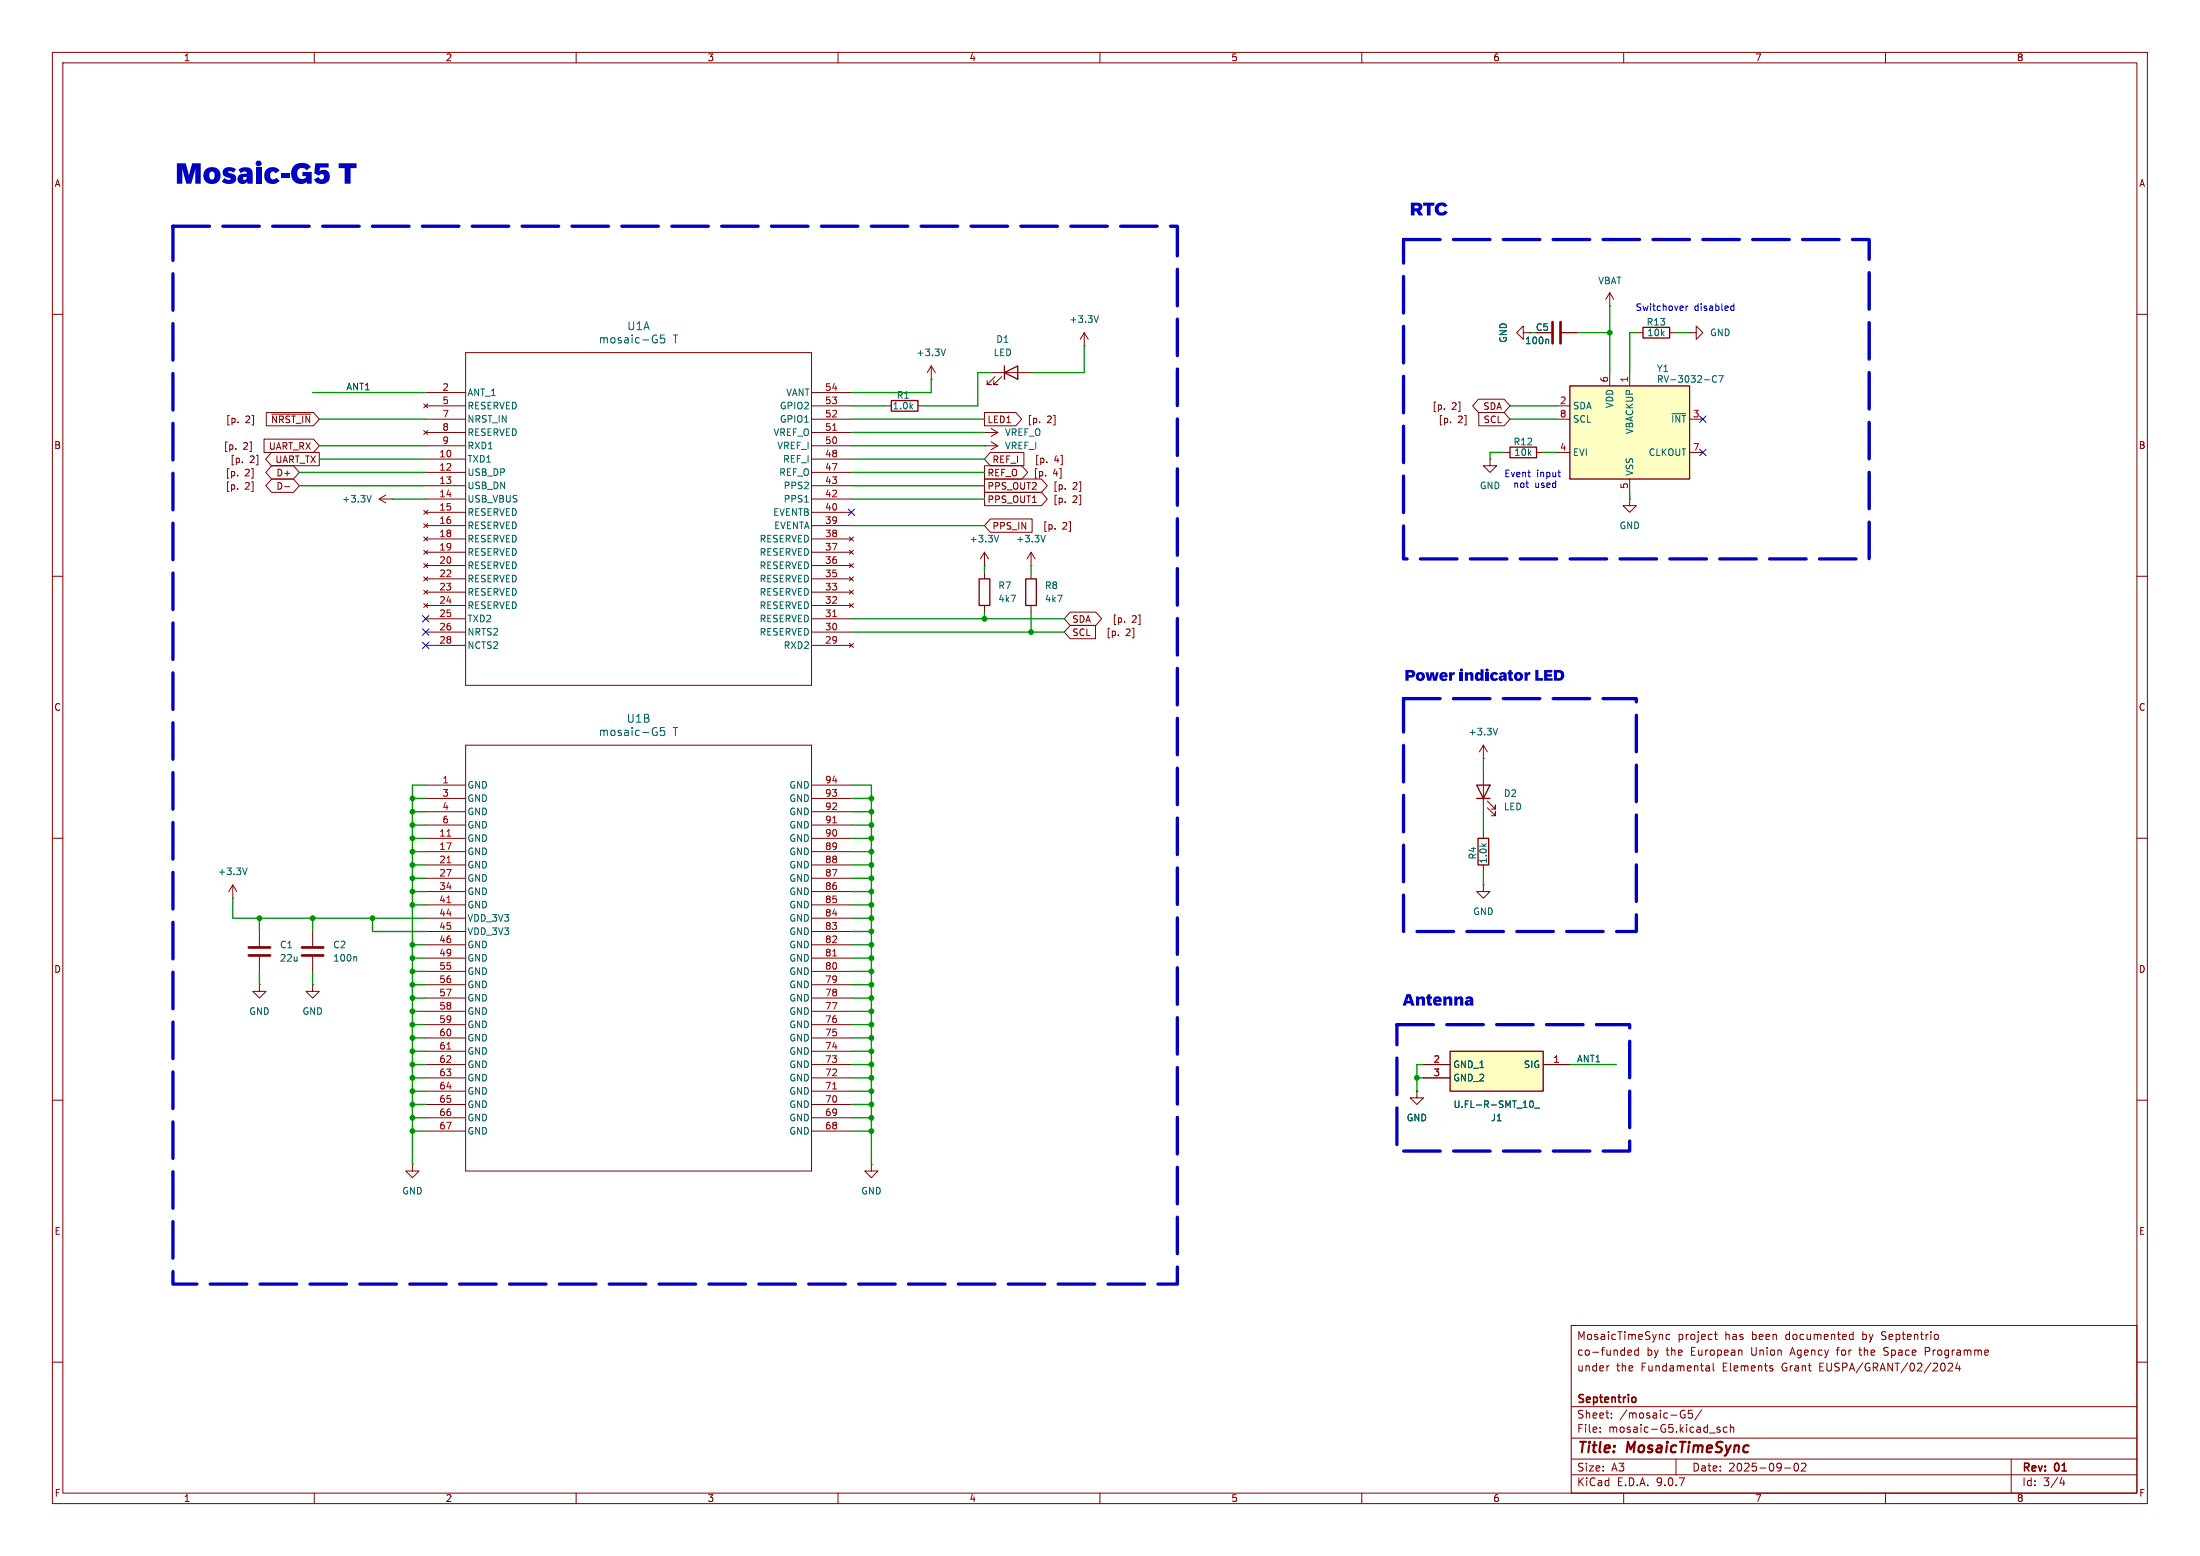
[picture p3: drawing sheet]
<svg xmlns="http://www.w3.org/2000/svg" width="297mm" height="210mm" viewBox="0 0 297 210" stroke-linecap="round" stroke-linejoin="round" font-family="sans-serif">
<g fill="none" stroke="#840000" stroke-width=".14">
<path d="M7.1 7.1h282.8v195.8h-282.8zM8.5 8.5h280v193h-280zM42.4 7.1v1.4M77.8 7.1v1.4M113.1 7.1v1.4M148.5 7.1v1.4M183.8 7.1v1.4M219.2 7.1v1.4M254.6 7.1v1.4M7.1 42.4h1.4M288.5 42.4h1.4M7.1 77.8h1.4"/>
<path d="M288.5 77.8h1.4M7.1 113.1h1.4M200.3 119.4v.9h.9l-.9 .9-.9-.9h.9M200.3 119.4h.1M200.3 112.3v.8M200.3 116.7v.9M288.5 113.1h1.4M7.1 148.5h1.4M288.5 148.5h1.4M212.1 178.9h76.4v22.6h-76.4zM231.6 179.7v.9l.2 .2M250.2 179.7v1.1"/>
<path d="M7.1 183.8h1.4M212.1 199h76.4M212.1 196.9h76.4M212.1 194.1h76.4M212.1 189.9h76.4M216 193.2v.1M216 192.7v.1M217.2 184.3l-.2 .1M217.5 191.3v.1M217.5 190.7v.1M219.8 182.9h.4M219.8 182.3l.3-.1 .2 .3-.5 .1"/>
<path d="M221.2 182.3l-.3-.1-.2 .2 .1 .5h.4M221.2 181.9v1M225.4 180.1h-.3l-.2 .2 .1 .4h.4M226.3 196.9v2.1M227 190.4h.4M227.3 190.9h.2v.4l-.2 .1h-.3M228.5 190.3h-.6v.5l.1-.1 .4 .1 .1 .1v.4l-.2 .1-.4-.1M229.7 190.3l-.9 1.4M230.4 184.3h.2l.2 .2v.5M230.8 185h-.4M230.8 184.6h-.4M231.3 184v.9l.1 .1"/>
<path d="M231.4 180.1h.4M232.2 192.7l-.3-.1-.1 .2v.1l.4 .1v.3h-.4M233.2 192.7l-.4-.1-.2 .2 .1 .5h.5M233.6 192.7l.2-.1 .2 .1 .1 .6M233.6 192.2v1.1M239.2 184.7l.2 .1-.2 .2M239.2 184.3l.1 .1M240.9 198.1h.8M242.3 197.6l.1-.1a.57 .57 0 0 1 .4 .5 .57 .57 0 0 1-.4 .5l-.1-.1-.1-.3zM243.2 197.6l.4-.1 .2 .1v.2l-.6 .7h.6M249.8 180.7h.4M249.8 180.1h.4"/>
<path d="M250.9 182.2h.4M254.3 182.9h.4M254.5 181.9l-.2 .2 .1 .2 .1 .1M259.9 182.4h.4M260.3 181.9h-.4v1M261.6 180.1l.1 .2-.1 .4M263 184.1l.4-.1 .2 .1v.2l-.7 .7h.7M264.3 183.9l-.3 .8h.7M264.5 184.3v.7M271.5 196.9v4.6M278.4 199.4l-.3 .8h.7M278.6 199.8v.7"/>
<path d="M288.5 183.8h1.4M42.4 201.5v1.4M77.8 201.5v1.4M113.1 201.5v1.4M148.5 201.5v1.4M183.8 201.5v1.4M219.2 201.5v1.4M254.6 201.5v1.4"/>
</g>
<path d="M220.5 188.6h.2l.1 .2v.4l-.3 .1" fill="none" stroke="#840000" stroke-width=".21"/>
<path d="M199.5 113.1h1.5v3.6h-1.5z" fill="none" stroke="#840000" stroke-width=".18"/>
<path d="M211.9 52.1h16.2v12.6h-16.2z" fill="#ffffc2"/>
<path d="M211.9 52.1h16.2v12.6h-16.2zM221.8 44.2h3.6v1.4h-3.6zM203.8 60.3h3.6v1.5h-3.6z" fill="none" stroke="#840000" stroke-width=".18"/>
<g fill="none" stroke="#840000" stroke-width=".14">
<path d="M57.2 54.5l.5 .5M57.2 58.1l.5 .5M57.5 54.8h5.4M57.5 56.6h5.4M57.5 53h5.4M57.5 58.4h5.4M57.7 54.5l-.5 .5M57.7 58.1l-.5 .5M62.9 47.6h46.7v44.9h-46.7zM109.6 54.8h5.3M109.6 56.6h5.3M109.6 53h5.3"/>
<path d="M109.6 58.4h5.3M205.6 44.9v.9l-.9-.9 .9-.9v.9h.9M206.5 44.9h.1M210.1 54.8h1.8M210.1 56.6h1.8M217.3 50.3v1.8M220 50.3v1.8M220.9 44.9h.9M225.4 44.9h.9M228.1 44.9h.9v-.9l.9 .9-.9 .9v-.9M228.1 44.9h.1M228.1 56.6h1.8"/>
<path d="M51.2 67.4h1.8M51.2 67.4l.9 .5M52.1 66.8l-.9 .6M53 67.4h.1M57.2 68.9l.5 .5M57.2 70.7l.5 .5M57.2 72.5l.5 .5M57.2 74.3l.5 .5M57.2 76.1l.5 .5M57.2 77.9l.5 .5M57.2 79.7l.5 .5M57.5 60.2h5.4"/>
<path d="M57.5 62h5.4M57.5 63.8h5.4M57.5 65.6h5.4M57.5 67.4h5.4M57.5 69.1h5.4M57.5 70.9h5.4M57.5 72.7h5.4M57.5 74.5h5.4M57.5 76.3h5.4M57.5 78.1h5.4M57.5 79.9h5.4M57.7 68.9l-.5 .5"/>
<path d="M57.7 70.7l-.5 .5M57.7 72.5l-.5 .5M57.7 74.3l-.5 .5M57.7 76.1l-.5 .5M57.7 77.9l-.5 .5M57.7 79.7l-.5 .5M109.6 60.2h5.3M109.6 62h5.3M109.6 63.8h5.3M109.6 65.6h5.3M109.6 67.4h5.3M109.6 69.1h5.3"/>
<path d="M109.6 70.9h5.3M109.6 72.7h5.3M109.6 74.5h5.3M109.6 76.3h5.3M109.6 78.1h5.3M109.6 79.9h5.3M114.7 72.5l.5 .5M114.7 74.3l.5 .5M114.7 76.1l.5 .5M114.7 77.9l.5 .5M114.7 79.7l.5 .5M115.2 72.5l-.5 .5"/>
<path d="M115.2 74.3l-.5 .5M115.2 76.1l-.5 .5M115.2 77.9l-.5 .5M115.2 79.7l-.5 .5M202.9 61.1h.9M207.4 61.1h.9M210.1 61.1h1.8M220 64.7v1.8M228.1 61.1h1.8M57.2 81.4l.5 .6M57.5 81.7h5.4M57.5 83.5h5.4"/>
<path d="M57.5 85.3h5.4M57.5 87.1h5.4M57.7 81.4l-.5 .6M109.6 81.7h5.3M109.6 83.5h5.3M109.6 85.3h5.3M109.6 87.1h5.3M114.7 81.4l.5 .6M114.7 86.8l.5 .6M115.2 81.4l-.5 .6M115.2 86.8l-.5 .6M31.4 119.4l-.5 .9"/>
<path d="M31.4 119.4l.6 .9M31.4 119.4v1.8M57.5 106h5.4M57.5 107.8h5.4M57.5 109.6h5.4M57.5 111.4h5.4M57.5 113.1h5.4M57.5 114.9h5.4M57.5 116.7h5.4M57.5 118.5h5.4M62.9 100.6h46.7v57.4h-46.7zM109.6 106h5.3"/>
<path d="M109.6 107.8h5.3M109.6 109.6h5.3M109.6 111.4h5.3M109.6 113.1h5.3M109.6 114.9h5.3M109.6 116.7h5.3M109.6 118.5h5.3M200.3 102.4h.1M200.3 100.6l-.6 .9M200.3 100.6l.5 .9M200.3 100.6v1.8M31.4 121.2h.1"/>
<path d="M35 132.9v.9h.9l-.9 .9-.9-.9h.9M35 132.9h.1M35 125.7v2M35 129.1v2M42.2 132.9v.9h.9l-.9 .9-.9-.9h.9M42.2 132.9h.1M42.2 125.7v2M42.2 129.1v2M57.5 120.3h5.4M57.5 122.1h5.4M57.5 123.9h5.4M57.5 125.7h5.4"/>
<path d="M57.5 127.5h5.4M57.5 129.3h5.4M57.5 131.1h5.4M57.5 132.9h5.4M57.5 134.7h5.4M57.5 136.5h5.4M57.5 138.3h5.4M109.6 120.3h5.3M109.6 122.1h5.3M109.6 123.9h5.3M109.6 125.7h5.3M109.6 127.5h5.3"/>
<path d="M109.6 129.3h5.3M109.6 131.1h5.3M109.6 132.9h5.3M109.6 134.7h5.3M109.6 136.5h5.3M109.6 138.3h5.3M55.7 157.2v.8h.9l-.9 .9-.9-.9h.9M55.7 157.2h.1M57.5 140.1h5.4M57.5 141.9h5.4M57.5 143.7h5.4M57.5 145.5h5.4"/>
<path d="M57.5 147.3h5.4M57.5 149.1h5.4M57.5 150.9h5.4M57.5 152.7h5.4M109.6 140.1h5.3M109.6 141.9h5.3M109.6 143.7h5.3M109.6 145.5h5.3M109.6 147.3h5.3M109.6 149.1h5.3M109.6 150.9h5.3M109.6 152.7h5.3"/>
<path d="M117.6 157.2v.8h.9l-.9 .9-.9-.9h.9M117.6 157.2h.1"/>
</g>
<g fill="none" stroke="#006464" stroke-width=".14">
<path d="M88.4 45.2l.3 .1M88.5 45.8h.2v.4l-.3 .1M89.7 45.2h-.5l-.1 .5 .2-.1 .3 .1 .1 .1v.4l-.2 .1-.4-.1M225.7 55.8h1.9M231.7 50.8a.43 .43 0 0 0-.6 .3 .43 .43 0 0 0 .4 .5l.2-.1M232 50.7h.6l-.4 .9M50.1 66.9l-.3 .9M108.6 67.8h.5M88.4 98.2h.3M88.5 98.8h.2v.4l-.3 .1M89.7 98.2h-.5l-.1 .5 .2-.1 .3 .1 .1 .1v.4l-.2 .1-.4-.1M202.2 98.3l-.3 .9"/>
<path d="M33.4 117.2l-.3 .8M48 129.1l.1 .2v.4"/>
</g>
<path d="M112.4 58.1h.5M112.4 83.2h.5M60.3 112.9h.6M60.3 116.4h.6M112.4 111.1h.5M60.3 121.8h.6M112.4 129h.5M60.3 141.6h.6M112.4 147h.5" fill="none" stroke="#a90000" stroke-width=".14"/>
<path d="M33.6 127.9h2.9M33.6 129h2.9M40.8 127.9h2.8M40.8 129h2.8" fill="none" stroke="#840000" stroke-width=".36"/>
<path d="M195.8 141.9h12.5v5.4h-12.5z" fill="#ffffc2"/>
<path d="M120.3 54.1h3.6v1.4h-3.6zM135.6 50.3l1.8-.9v1.8zM135.6 49.4v1.8M132.2 78.1h1.4v3.6h-1.4zM138.5 78.1h1.4v3.6h-1.4zM199.4 106h1.8l-.9 1.8zM199.4 107.8h1.8M195.8 141.9h12.5v5.4h-12.5z" fill="none" stroke="#840000" stroke-width=".18"/>
<g fill="none" stroke="#840000" stroke-width=".14">
<path d="M217.3 39.5l-.5 .9M217.3 39.5l.6 .9M217.3 39.5v1.8M32.1 57h.1M35.6 59.3h6.7l.8 .9-.8 .9h-6.7zM35.9 55.7h6.4l.8 .9-.8 .9h-6.4zM36.7 55.9h5.2M119.4 54.8h.9M123.9 54.8h.9M125.7 51.2h.1M125.7 49.4l-.5 .9M125.7 49.4l.6 .9"/>
<path d="M125.7 49.4v1.8M132.9 58.4h.1M132.9 55.7h4.2l.8 .9-.8 .9h-4.2zM132.9 58.4h1.8M133.8 50.3h5.4M133.8 57.8l.9 .6M133.8 59.6l.9 .6M134.3 50.8l-1 1.1h.5h-.5v-.5M134.7 58.4l-.9 .5M135.2 50.8l-1 1.1h.5h-.5v-.5M140.3 57h.1M146.4 46.7h.1"/>
<path d="M146.4 44.9l-.6 .9M146.4 44.9l.5 .9M146.4 44.9v1.8M195 55.2v.1M195.8 57h.1M199.6 53.9h3.5l.7 .9-.7 .9h-3.5l-.8-.9zM199.6 55.7h3.5l.7 .9-.7 .9h-3.5zM207.4 44.9h2M210.9 44.9h1.9M217.3 41.3h.1M31.8 60.6h.1M32.1 65.9v.1"/>
<path d="M32.1 64.1v.1M32.7 62.4h.1M36.6 61.1h6.5v1.8h-6.5l-.7-.9zM36.7 64.7h2.9l.8 .9-.8 .9h-2.9l-.8-.9zM36.7 62.9h2.9l.8 .9-.8 .9h-2.9l-.8-.9zM38.4 65.7h.7M132.9 76.3h.1M132.9 60.2h.1M132.9 62.9h5.1l.7 .9-.7 .9h-5.1zM132.9 64.7h7.7l.8 .9-.8 .9h-7.7zM132.9 66.5h7.7l.8 .9-.8 .8h-7.7zM132.9 74.5l-.5 .9"/>
<path d="M132.9 74.5l.5 .9M132.9 74.5v1.8M132.9 77.2v.9M132.9 60.2h1.8M133.7 70h5.6v1.8h-5.6l-.8-.9zM133.7 61.1h4.5v1.8h-4.5l-.8-.9zM134.7 60.2l-.9 .5M139.2 76.3h.1M139.2 74.5l-.5 .9M139.2 74.5l.5 .9M139.2 74.5v1.8M139.2 77.2v.9"/>
<path d="M141.2 64.1v.1M141.3 62.4h.1M142.4 71.3v.1M143.8 65.9v.1M143.8 67.7v.1M201.2 62v.9h.9l-.9 .9-.9-.9h.9M201.2 62h.1M220 67.4v.8h.9l-.9 .9-.9-.9h.9M220 67.4h.1M132.9 81.7v.9M139.2 81.7v.9M144.5 82.6h3.4l.8 .9-.8 .9h-3.4l-.8-.9z"/>
<path d="M144.5 84.4h3.4v1.8h-3.4l-.8-.9zM151 85.7v.1M151.8 83.9v.1M200.3 104.2v5.4M200.8 109l1.1 1.1v-.5v.5h-.6M200.8 108.1l1.1 1.1v-.5v.5h-.6M191.3 147.3v.9h.9l-.9 .9-.9-.9h.9M191.3 147.3h.1M192.2 143.7h3.6M192.2 145.5h3.6M208.3 143.7h3.6"/>
</g>
<path d="M127.6 47.1l-.3 .9M148.3 42.6l-.3 .9M208.9 45.8l.2 .1v.5M134.8 72.3l-.3 .8M141.1 72.3l-.3 .8M206.6 148.7l.1-.1a.48 .48 0 0 1 .3 .4 .48 .48 0 0 1-.3 .5l-.2-.4zM207.2 149.6h.7" fill="none" stroke="#006464" stroke-width=".14"/>
<path d="M209.6 43.5v2.8M210.7 43.5v2.8" fill="none" stroke="#840000" stroke-width=".36"/>
<g fill="none" stroke="#009600" stroke-width=".18">
<path d="M42.2 53h15.3M43.1 56.6h14.4M114.9 54.8h4.5M114.9 56.6h18M114.9 58.4h18M125.7 51.2v1.8h-10.8M133.8 50.3h-1.8v4.5h-7.2M146.4 46.7v3.6h-7.2M203.8 54.8h6.3M203.8 56.6h6.3M206.5 44.9h.9M212.8 44.9h4.5"/>
<path d="M217.3 41.3v9M220.9 44.9h-.9v5.4M226.3 44.9h1.8M40.4 63.8h17.1M40.4 65.6h17.1M43.1 60.2h14.4M43.1 62h14.4M53 67.4h4.5M114.9 60.2h18M114.9 62h18M114.9 67.4h18M114.9 63.8h18"/>
<path d="M114.9 65.6h18M114.9 70.9h18M132.9 76.3v.9M139.2 76.3v.9M202.9 61.1h-1.7v.9M208.3 61.1h1.8M220 66.5v.9M114.9 83.5h28.8M114.9 85.3h28.8M132.9 82.6v.9M139.2 82.6v2.7M55.7 113.1h1.8"/>
<path d="M55.7 116.7h1.8M55.7 114.9h1.8M55.7 118.5h1.8M55.7 109.6h1.8M55.7 111.4h1.8M55.7 107.8h1.8M57.5 106h-1.8v51.2M114.9 106h2.7v51.2M114.9 113.1h2.7M114.9 116.7h2.7M114.9 114.9h2.7M114.9 118.5h2.7"/>
<path d="M114.9 109.6h2.7M114.9 111.4h2.7M114.9 107.8h2.7M200.3 102.4v1.8M200.3 109.6v2.7M200.3 117.6v1.8M31.4 121.2v2.7h26.1M35 123.9v1.8M35 131.1v1.8M42.2 123.9v1.8M42.2 131.1v1.8M50.3 123.9v1.8h7.2"/>
<path d="M55.7 120.3h1.8M55.7 122.1h1.8M55.7 131.1h1.8M55.7 134.7h1.8M55.7 132.9h1.8M55.7 136.5h1.8M55.7 127.5h1.8M55.7 129.3h1.8M55.7 138.3h1.8M114.9 120.3h2.7M114.9 123.9h2.7M114.9 125.7h2.7"/>
<path d="M114.9 122.1h2.7M114.9 131.1h2.7M114.9 134.7h2.7M114.9 132.9h2.7M114.9 136.5h2.7M114.9 127.5h2.7M114.9 129.3h2.7M114.9 138.3h2.7M55.7 141.9h1.8M55.7 147.3h1.8M55.7 143.7h1.8M55.7 145.5h1.8"/>
<path d="M55.7 152.7h1.8M55.7 149.1h1.8M55.7 150.9h1.8M55.7 140.1h1.8M114.9 141.9h2.7M114.9 147.3h2.7M114.9 143.7h2.7M114.9 145.5h2.7M114.9 152.7h2.7M114.9 149.1h2.7M114.9 150.9h2.7M114.9 140.1h2.7"/>
<path d="M191.3 145.5h.9M192.2 143.7h-.9v3.6M211.9 143.7h6.3"/>
</g>
<path d="M229.5 56.1l.8 .9M230.3 56.1l-.8 .9M114.5 68.7l.9 .9M115.4 68.7l-.9 .9M229.5 60.6l.8 .9M230.3 60.6l-.8 .9M57 84.9l.9 .8M57 83.1l.9 .8M57 86.7l.9 .8M57.9 84.9l-.9 .8M57.9 83.1l-.9 .8M57.9 86.7l-.9 .8" fill="none" stroke="#000084" stroke-width=".14"/>
<path d="M227.6 41.3v.6M227.9 41.3l-.3 .2M233.7 41.3h.4M233.7 41.9h.4M234.1 41v.9" fill="none" stroke="#0000c2" stroke-width=".14"/>
<path d="M205.8 90.7h.4v.2l.2-.2h.2v.4a.25 .25 0 0 0-.3 0 .25 .25 0 0 0-.1 .2v.6h-.4z" fill="#0000c2"/>
<path d="M210.3 63.7h.4M210.5 64.3h.2" fill="none" stroke="#0000c2" stroke-width=".14"/>
<path d="M23.3 30.5h135.6v142.8h-135.6zM189.5 32.3h62.8v43.1h-62.8zM189.5 94.3h31.4v31.4h-31.4zM188.6 138.3h31.4v17.1h-31.4z" fill="none" stroke="#0000c2" stroke-width=".45" stroke-dasharray="4.9 1.8"/>
<path d="M208.9 45.8l.2 .1v.5M206.6 148.7l.1-.1a.48 .48 0 0 1 .3 .4 .48 .48 0 0 1-.3 .5l-.2-.4zM207.2 149.6h.7" fill="none" stroke="#006464" stroke-width=".14"/>
<path d="M206.5 44.9h.1M207.4 44.9h2M210.9 44.9h1.9M191.3 147.3h.1M192.2 143.7h3.6M192.2 145.5h3.6M208.3 143.7h3.6" fill="none" stroke="#840000" stroke-width=".14"/>
<g fill="#009600" stroke="#009600" stroke-width=".14">
<circle cx="55.7" cy="107.8" r=".32"/>
<circle cx="55.7" cy="116.7" r=".32"/>
<circle cx="55.7" cy="118.5" r=".32"/>
<circle cx="55.7" cy="120.3" r=".32"/>
<circle cx="42.2" cy="123.9" r=".32"/>
<circle cx="50.3" cy="123.9" r=".32"/>
<circle cx="55.7" cy="122.1" r=".32"/>
<circle cx="55.7" cy="113.1" r=".32"/>
<circle cx="55.7" cy="109.6" r=".32"/>
<circle cx="55.7" cy="111.4" r=".32"/>
<circle cx="55.7" cy="143.7" r=".32"/>
<circle cx="55.7" cy="140.1" r=".32"/>
<circle cx="55.7" cy="150.9" r=".32"/>
<circle cx="55.7" cy="147.3" r=".32"/>
<circle cx="55.7" cy="145.5" r=".32"/>
<circle cx="55.7" cy="134.7" r=".32"/>
<circle cx="55.7" cy="141.9" r=".32"/>
<circle cx="55.7" cy="136.5" r=".32"/>
<circle cx="55.7" cy="138.3" r=".32"/>
<circle cx="55.7" cy="132.9" r=".32"/>
<circle cx="55.7" cy="149.1" r=".32"/>
<circle cx="117.6" cy="143.7" r=".32"/>
<circle cx="117.6" cy="140.1" r=".32"/>
<circle cx="117.6" cy="138.3" r=".32"/>
<circle cx="117.6" cy="141.9" r=".32"/>
<circle cx="55.7" cy="152.7" r=".32"/>
<circle cx="117.6" cy="132.9" r=".32"/>
<circle cx="117.6" cy="147.3" r=".32"/>
<circle cx="55.7" cy="129.3" r=".32"/>
<circle cx="55.7" cy="131.1" r=".32"/>
<circle cx="55.7" cy="127.5" r=".32"/>
<circle cx="55.7" cy="114.9" r=".32"/>
<circle cx="35" cy="123.9" r=".32"/>
<circle cx="117.6" cy="152.7" r=".32"/>
<circle cx="117.6" cy="118.5" r=".32"/>
<circle cx="117.6" cy="114.9" r=".32"/>
<circle cx="117.6" cy="116.7" r=".32"/>
<circle cx="117.6" cy="111.4" r=".32"/>
<circle cx="117.6" cy="113.1" r=".32"/>
<circle cx="117.6" cy="125.7" r=".32"/>
<circle cx="117.6" cy="129.3" r=".32"/>
<circle cx="117.6" cy="127.5" r=".32"/>
<circle cx="117.6" cy="131.1" r=".32"/>
<circle cx="117.6" cy="134.7" r=".32"/>
<circle cx="117.6" cy="136.5" r=".32"/>
<circle cx="117.6" cy="150.9" r=".32"/>
<circle cx="117.6" cy="145.5" r=".32"/>
<circle cx="117.6" cy="149.1" r=".32"/>
<circle cx="117.6" cy="122.1" r=".32"/>
<circle cx="117.6" cy="120.3" r=".32"/>
<circle cx="117.6" cy="123.9" r=".32"/>
<circle cx="191.3" cy="145.5" r=".32"/>
<circle cx="217.3" cy="44.9" r=".32"/>
<circle cx="139.2" cy="85.3" r=".32"/>
<circle cx="117.6" cy="109.6" r=".32"/>
<circle cx="117.6" cy="107.8" r=".32"/>
<circle cx="132.9" cy="83.5" r=".32"/>
</g>
<text font-size="4" fill="#0000c2" x="23.7" y="25.8">Mosaic-G5 T</text>
<text font-size="2.5" fill="#0000c2" x="190.3" y="29.7">RTC</text>
<text font-size="2.3" fill="#0000c2" x="189.3" y="136.3">Antenna</text>
<g font-size="2.1" fill="#0000c2">
<text x="189.6" y="92.4">Power indicator</text>
<text x="207.2" y="92.4">LED</text>
</g>
<g font-size="2" fill="#840000">
<text x="212.8" y="196.5">Title:</text>
<text x="219.7" y="196.5">MosaicTimeSync</text>
</g>
<g font-size="1.5" fill="#006464">
<text x="80.8" y="46.5">mosaic-G5</text>
<text x="84.6" y="44.7">U1A</text>
<text x="90.8" y="46.5">T</text>
<text x="80.8" y="99.5">mosaic-G5</text>
<text x="84.5" y="97.7">U1B</text>
<text x="90.8" y="99.5">T</text>
</g>
<g font-size="1.5" fill="#840000">
<text x="212.8" y="185.2">under</text>
<text x="212.8" y="183.1">co-funded</text>
<text x="212.8" y="181">MosaicTimeSync</text>
<text x="218.2" y="185.2">the</text>
<text x="221.6" y="185.2">Fundamental</text>
<text x="222.3" y="183.1">by</text>
<text x="225" y="183.1">the</text>
<text x="226.5" y="181">project</text>
<text x="228.4" y="183.1">European</text>
<text x="232.7" y="185.2">Elements</text>
<text x="232.9" y="181">has</text>
<text x="236.6" y="181">been</text>
<text x="236.6" y="183.1">Union</text>
<text x="240.7" y="185.2">Grant</text>
<text x="241.3" y="181">documented</text>
<text x="242" y="183.1">Agency</text>
<text x="245.9" y="185.2">EUSPA/GRANT/02/2024</text>
<text x="248.4" y="183.1">for</text>
<text x="251.5" y="183.1">the</text>
<text x="251.7" y="181">by</text>
<text x="254.4" y="181">Septentrio</text>
<text x="254.9" y="183.1">Space</text>
<text x="260.6" y="183.1">Programme</text>
<text x="212.8" y="191.6">Sheet:</text>
<text x="212.8" y="189.6">Septentrio</text>
<text x="218.6" y="191.6">/mosaic-G5/</text>
<text x="212.8" y="193.5">File:</text>
<text x="217.1" y="193.5">mosaic-G5.kicad_sch</text>
<text x="212.8" y="200.7">KiCad</text>
<text x="212.8" y="198.7">Size:</text>
<text x="217.5" y="198.7">A3</text>
<text x="218.3" y="200.7">E.D.A.</text>
<text x="223.7" y="200.7">9.0.7</text>
<text x="228.4" y="198.7">Date:</text>
<text x="233.3" y="198.7">2025-09-02</text>
<text x="272.9" y="198.9">Rev:</text>
<text x="272.9" y="200.7">Id:</text>
<text x="275.8" y="200.7">3/4</text>
<text x="277.4" y="198.9">01</text>
</g>
<g font-size="1.3" fill="#840000">
<text x="24.7" y="8.4">1</text>
<text x="60.1" y="8.4">2</text>
<text x="95.5" y="8.4">3</text>
<text x="130.8" y="8.4">4</text>
<text x="166.2" y="8.4">5</text>
<text x="201.5" y="8.4">6</text>
<text x="236.9" y="8.4">7</text>
<text x="272.2" y="8.4">8</text>
<text x="7.3" y="25.4">A</text>
<text x="288.7" y="25.4">A</text>
<text x="30.4" y="57.2">[p.</text>
<text x="33.1" y="57.2">2]</text>
<text x="36.5" y="57.2">~{NRST_IN}</text>
<text x="133.2" y="57.2">LED1</text>
<text x="138.6" y="57.2">[p.</text>
<text x="141.3" y="57.2">2]</text>
<text x="193.3" y="55.5">[p.</text>
<text x="194.1" y="57.2">[p.</text>
<text x="196" y="55.5">2]</text>
<text x="196.8" y="57.2">2]</text>
<text x="200.2" y="55.5">SDA</text>
<text x="200.2" y="57.2">SCL</text>
<text x="7.2" y="60.7">B</text>
<text x="30.1" y="60.8">[p.</text>
<text x="30.4" y="64.4">[p.</text>
<text x="31" y="62.6">[p.</text>
<text x="32.8" y="60.8">2]</text>
<text x="33" y="64.4">2]</text>
<text x="33.7" y="62.6">2]</text>
<text x="36.2" y="60.8">UART_RX</text>
<text x="37.1" y="62.6">UART_TX</text>
<text x="37.2" y="64.4">D+</text>
<text x="133.2" y="64.4">REF_O</text>
<text x="133.9" y="62.6">REF_I</text>
<text x="139.5" y="64.4">[p.</text>
<text x="139.6" y="62.6">[p.</text>
<text x="142.1" y="64.4">4]</text>
<text x="142.3" y="62.6">4]</text>
<text x="288.7" y="60.7">B</text>
<text x="30.4" y="66.2">[p.</text>
<text x="33" y="66.2">2]</text>
<text x="37.2" y="66.2">D-</text>
<text x="133.2" y="66.2">PPS_OUT2</text>
<text x="133.2" y="68">PPS_OUT1</text>
<text x="133.9" y="71.6">PPS_IN</text>
<text x="140.7" y="71.6">[p.</text>
<text x="142.1" y="66.2">[p.</text>
<text x="142.1" y="68">[p.</text>
<text x="143.4" y="71.6">2]</text>
<text x="144.8" y="66.2">2]</text>
<text x="144.8" y="68">2]</text>
<text x="144.7" y="84.2">SDA</text>
<text x="144.7" y="86">SCL</text>
<text x="149.3" y="86">[p.</text>
<text x="150.1" y="84.2">[p.</text>
<text x="151.9" y="86">2]</text>
<text x="152.8" y="84.2">2]</text>
<text x="7.2" y="96.1">C</text>
<text x="288.7" y="96.1">C</text>
<text x="7.2" y="131.4">D</text>
<text x="288.7" y="131.4">D</text>
<text x="7.3" y="166.8">E</text>
<text x="288.7" y="166.8">E</text>
<text x="7.3" y="202.1">F</text>
<text x="24.7" y="202.9">1</text>
<text x="60.1" y="202.9">2</text>
<text x="95.5" y="202.9">3</text>
<text x="130.8" y="202.9">4</text>
<text x="166.2" y="202.9">5</text>
<text x="201.5" y="202.9">6</text>
<text x="236.9" y="202.9">7</text>
<text x="272.2" y="202.9">8</text>
<text x="288.7" y="202.1">F</text>
</g>
<g font-size="1.3" fill="#006464">
<text x="215.7" y="38.5">VBAT</text>
<text x="134.4" y="46.4">D1</text>
<text x="144.3" y="43.7">+3.3V</text>
<text x="203.6" y="46.3" transform="rotate(-90 203.6 46.3)">GND</text>
<text x="205.8" y="46.6">100n</text>
<text x="207.3" y="44.8">C5</text>
<text x="222.2" y="44.1">R13</text>
<text x="222.3" y="45.5">10k</text>
<text x="230.8" y="45.5">GND</text>
<text x="63" y="53.6">ANT_1</text>
<text x="106.1" y="53.6">VANT</text>
<text x="121" y="54">R1</text>
<text x="123.6" y="48.2">+3.3V</text>
<text x="134.1" y="48.2">LED</text>
<text x="223.6" y="50.4">Y1</text>
<text x="223.6" y="51.8">RV-3032-C7</text>
<text x="63" y="55.4">RESERVED</text>
<text x="63" y="57.2">NRST_IN</text>
<text x="63" y="59">RESERVED</text>
<text x="104.4" y="59">VREF_O</text>
<text x="105.2" y="55.4">GPIO2</text>
<text x="105.2" y="57.2">GPIO1</text>
<text x="120.4" y="55.4">1.0k</text>
<text x="135.6" y="59">VREF_O</text>
<text x="212.3" y="55.4">SDA</text>
<text x="212.3" y="57.2">SCL</text>
<text x="217.9" y="55.2" transform="rotate(-90 217.9 55.2)">VDD</text>
<text x="220.6" y="58.7" transform="rotate(-90 220.6 58.7)">VBACKUP</text>
<text x="225.5" y="57.2">~{INT}</text>
<text x="63" y="60.8">RXD1</text>
<text x="63" y="62.6">TXD1</text>
<text x="63" y="64.4">USB_DP</text>
<text x="104.9" y="60.8">VREF_I</text>
<text x="105.1" y="64.4">REF_O</text>
<text x="105.6" y="62.6">REF_I</text>
<text x="135.6" y="60.8">VREF_I</text>
<text x="204.3" y="60.2">R12</text>
<text x="204.4" y="61.7">10k</text>
<text x="212.3" y="61.7">EVI</text>
<text x="220.6" y="64.3" transform="rotate(-90 220.6 64.3)">VSS</text>
<text x="222.5" y="61.7">CLKOUT</text>
<text x="46.1" y="68">+3.3V</text>
<text x="63" y="66.2">USB_DN</text>
<text x="63" y="68">USB_VBUS</text>
<text x="63" y="69.8">RESERVED</text>
<text x="63" y="71.6">RESERVED</text>
<text x="104.3" y="69.8">EVENTB</text>
<text x="104.4" y="71.6">EVENTA</text>
<text x="105.7" y="66.2">PPS2</text>
<text x="105.7" y="68">PPS1</text>
<text x="199.7" y="66.2">GND</text>
<text x="218.6" y="71.6">GND</text>
<text x="63" y="73.3">RESERVED</text>
<text x="63" y="75.1">RESERVED</text>
<text x="63" y="76.9">RESERVED</text>
<text x="102.5" y="73.3">RESERVED</text>
<text x="102.5" y="75.1">RESERVED</text>
<text x="102.5" y="76.9">RESERVED</text>
<text x="130.8" y="73.3">+3.3V</text>
<text x="137.1" y="73.3">+3.3V</text>
<text x="63" y="78.7">RESERVED</text>
<text x="63" y="80.5">RESERVED</text>
<text x="63" y="82.3">RESERVED</text>
<text x="102.5" y="78.7">RESERVED</text>
<text x="102.5" y="80.5">RESERVED</text>
<text x="102.5" y="82.3">RESERVED</text>
<text x="134.7" y="79.6">R7</text>
<text x="134.7" y="81.4">4k7</text>
<text x="141" y="79.6">R8</text>
<text x="141" y="81.4">4k7</text>
<text x="63" y="84.1">TXD2</text>
<text x="63" y="85.9">NRTS2</text>
<text x="63" y="87.7">NCTS2</text>
<text x="102.5" y="84.1">RESERVED</text>
<text x="102.5" y="85.9">RESERVED</text>
<text x="105.7" y="87.7">RXD2</text>
<text x="198.2" y="99.4">+3.3V</text>
<text x="63" y="106.6">GND</text>
<text x="106.5" y="106.6">GND</text>
<text x="203" y="107.7">D2</text>
<text x="63" y="108.4">GND</text>
<text x="63" y="110.2">GND</text>
<text x="63" y="112">GND</text>
<text x="63" y="113.8">GND</text>
<text x="106.5" y="108.4">GND</text>
<text x="106.5" y="110.2">GND</text>
<text x="106.5" y="112">GND</text>
<text x="106.5" y="113.8">GND</text>
<text x="203" y="109.5">LED</text>
<text x="29.3" y="118.2">+3.3V</text>
<text x="63" y="115.6">GND</text>
<text x="63" y="117.4">GND</text>
<text x="63" y="119.1">GND</text>
<text x="106.5" y="115.6">GND</text>
<text x="106.5" y="117.4">GND</text>
<text x="106.5" y="119.1">GND</text>
<text x="199.4" y="116.1" transform="rotate(-90 199.4 116.1)">R4</text>
<text x="200.9" y="116.6" transform="rotate(-90 200.9 116.6)">1.0k</text>
<text x="63" y="120.9">GND</text>
<text x="63" y="122.7">GND</text>
<text x="63" y="124.5">VDD_3V3</text>
<text x="106.5" y="120.9">GND</text>
<text x="106.5" y="122.7">GND</text>
<text x="106.5" y="124.5">GND</text>
<text x="198.8" y="123.6">GND</text>
<text x="37.7" y="128.1">C1</text>
<text x="37.7" y="129.9">22u</text>
<text x="44.9" y="128.1">C2</text>
<text x="44.9" y="129.9">100n</text>
<text x="63" y="126.3">VDD_3V3</text>
<text x="63" y="128.1">GND</text>
<text x="63" y="129.9">GND</text>
<text x="63" y="131.7">GND</text>
<text x="106.5" y="126.3">GND</text>
<text x="106.5" y="128.1">GND</text>
<text x="106.5" y="129.9">GND</text>
<text x="106.5" y="131.7">GND</text>
<text x="33.6" y="137.1">GND</text>
<text x="40.8" y="137.1">GND</text>
<text x="63" y="133.5">GND</text>
<text x="63" y="135.3">GND</text>
<text x="63" y="137.1">GND</text>
<text x="106.5" y="133.5">GND</text>
<text x="106.5" y="135.3">GND</text>
<text x="106.5" y="137.1">GND</text>
<text x="63" y="138.9">GND</text>
<text x="63" y="140.7">GND</text>
<text x="63" y="142.5">GND</text>
<text x="106.5" y="138.9">GND</text>
<text x="106.5" y="140.7">GND</text>
<text x="106.5" y="142.5">GND</text>
<text x="63" y="144.3">GND</text>
<text x="63" y="146.1">GND</text>
<text x="63" y="147.9">GND</text>
<text x="63" y="149.7">GND</text>
<text x="106.5" y="144.3">GND</text>
<text x="106.5" y="146.1">GND</text>
<text x="106.5" y="147.9">GND</text>
<text x="106.5" y="149.7">GND</text>
<text x="196.1" y="144.3">GND_1</text>
<text x="196.1" y="146.1">GND_2</text>
<text x="196.2" y="149.7">U.FL-R-SMT_10_</text>
<text x="205.7" y="144.3">SIG</text>
<text x="63" y="151.5">GND</text>
<text x="63" y="153.3">GND</text>
<text x="106.5" y="151.5">GND</text>
<text x="106.5" y="153.3">GND</text>
<text x="189.8" y="151.5">GND</text>
<text x="201.2" y="151.5">J1</text>
<text x="54.2" y="161.4">GND</text>
<text x="116.2" y="161.4">GND</text>
</g>
<g font-size="1.3" fill="#0000c2">
<text x="220.7" y="42.1">Switchover</text>
<text x="228.7" y="42.1">disabled</text>
<text x="203" y="64.5">Event</text>
<text x="204.2" y="66">not</text>
<text x="207.2" y="66">used</text>
<text x="207.4" y="64.5">input</text>
</g>
<g font-size="1.3" fill="#0f0f0f">
<text x="46.7" y="52.7">ANT1</text>
<text x="212.8" y="143.4">ANT1</text>
</g>
<g font-size="1.3" fill="#a90000">
<text x="59.7" y="52.8">2</text>
<text x="111.3" y="52.8">54</text>
<text x="217.1" y="51.7" transform="rotate(-90 217.1 51.7)">6</text>
<text x="219.8" y="51.7" transform="rotate(-90 219.8 51.7)">1</text>
<text x="59.7" y="54.6">5</text>
<text x="59.7" y="56.4">7</text>
<text x="59.7" y="58.2">8</text>
<text x="59.7" y="60">9</text>
<text x="111.3" y="54.6">53</text>
<text x="111.3" y="56.4">52</text>
<text x="111.3" y="58.2">51</text>
<text x="111.3" y="60">50</text>
<text x="210.5" y="54.6">2</text>
<text x="210.5" y="56.4">8</text>
<text x="228.5" y="56.4">3</text>
<text x="59.2" y="61.8">10</text>
<text x="59.2" y="63.6">12</text>
<text x="59.2" y="65.4">13</text>
<text x="111.3" y="61.8">48</text>
<text x="111.3" y="63.6">47</text>
<text x="111.3" y="65.4">43</text>
<text x="210.5" y="60.9">4</text>
<text x="228.5" y="60.9">7</text>
<text x="59.2" y="67.2">14</text>
<text x="59.2" y="69">15</text>
<text x="59.2" y="70.8">16</text>
<text x="111.3" y="67.2">42</text>
<text x="111.3" y="69">40</text>
<text x="111.3" y="70.8">39</text>
<text x="219.8" y="66.1" transform="rotate(-90 219.8 66.1)">5</text>
<text x="59.2" y="72.6">18</text>
<text x="59.2" y="74.4">19</text>
<text x="59.2" y="76.2">20</text>
<text x="59.2" y="77.9">22</text>
<text x="111.3" y="72.6">38</text>
<text x="111.3" y="74.4">37</text>
<text x="111.3" y="76.2">36</text>
<text x="111.3" y="77.9">35</text>
<text x="59.2" y="79.7">23</text>
<text x="59.2" y="81.5">24</text>
<text x="59.2" y="83.3">25</text>
<text x="111.3" y="79.7">33</text>
<text x="111.3" y="81.5">32</text>
<text x="111.3" y="83.3">31</text>
<text x="59.2" y="85.1">26</text>
<text x="59.2" y="86.9">28</text>
<text x="111.3" y="85.1">30</text>
<text x="111.3" y="86.9">29</text>
<text x="59.7" y="105.8">1</text>
<text x="59.7" y="107.6">3</text>
<text x="111.3" y="105.8">94</text>
<text x="111.3" y="107.6">93</text>
<text x="59.2" y="113">11</text>
<text x="59.7" y="109.4">4</text>
<text x="59.7" y="111.2">6</text>
<text x="111.3" y="109.4">92</text>
<text x="111.3" y="111.2">91</text>
<text x="111.3" y="113">90</text>
<text x="59.2" y="114.8">17</text>
<text x="59.2" y="116.6">21</text>
<text x="59.2" y="118.4">27</text>
<text x="111.3" y="114.8">89</text>
<text x="111.3" y="116.6">88</text>
<text x="111.3" y="118.4">87</text>
<text x="59.2" y="120.2">34</text>
<text x="59.2" y="121.9">41</text>
<text x="59.2" y="123.7">44</text>
<text x="59.2" y="125.5">45</text>
<text x="111.3" y="120.2">86</text>
<text x="111.3" y="121.9">85</text>
<text x="111.3" y="123.7">84</text>
<text x="111.3" y="125.5">83</text>
<text x="59.2" y="127.3">46</text>
<text x="59.2" y="129.1">49</text>
<text x="59.2" y="130.9">55</text>
<text x="111.3" y="127.3">82</text>
<text x="111.3" y="129.1">81</text>
<text x="111.3" y="130.9">80</text>
<text x="59.2" y="132.7">56</text>
<text x="59.2" y="134.5">57</text>
<text x="59.2" y="136.3">58</text>
<text x="111.3" y="132.7">79</text>
<text x="111.3" y="134.5">78</text>
<text x="111.3" y="136.3">77</text>
<text x="59.2" y="138.1">59</text>
<text x="59.2" y="139.9">60</text>
<text x="59.2" y="141.7">61</text>
<text x="59.2" y="143.5">62</text>
<text x="111.3" y="138.1">76</text>
<text x="111.3" y="139.9">75</text>
<text x="111.3" y="141.7">74</text>
<text x="111.3" y="143.5">73</text>
<text x="193.5" y="143.5">2</text>
<text x="209.6" y="143.5">1</text>
<text x="59.2" y="145.3">63</text>
<text x="59.2" y="147.1">64</text>
<text x="59.2" y="148.9">65</text>
<text x="111.3" y="145.3">72</text>
<text x="111.3" y="147.1">71</text>
<text x="111.3" y="148.9">70</text>
<text x="193.5" y="145.3">3</text>
<text x="59.2" y="150.7">66</text>
<text x="59.2" y="152.5">67</text>
<text x="111.3" y="150.7">69</text>
<text x="111.3" y="152.5">68</text>
</g>
</svg>
